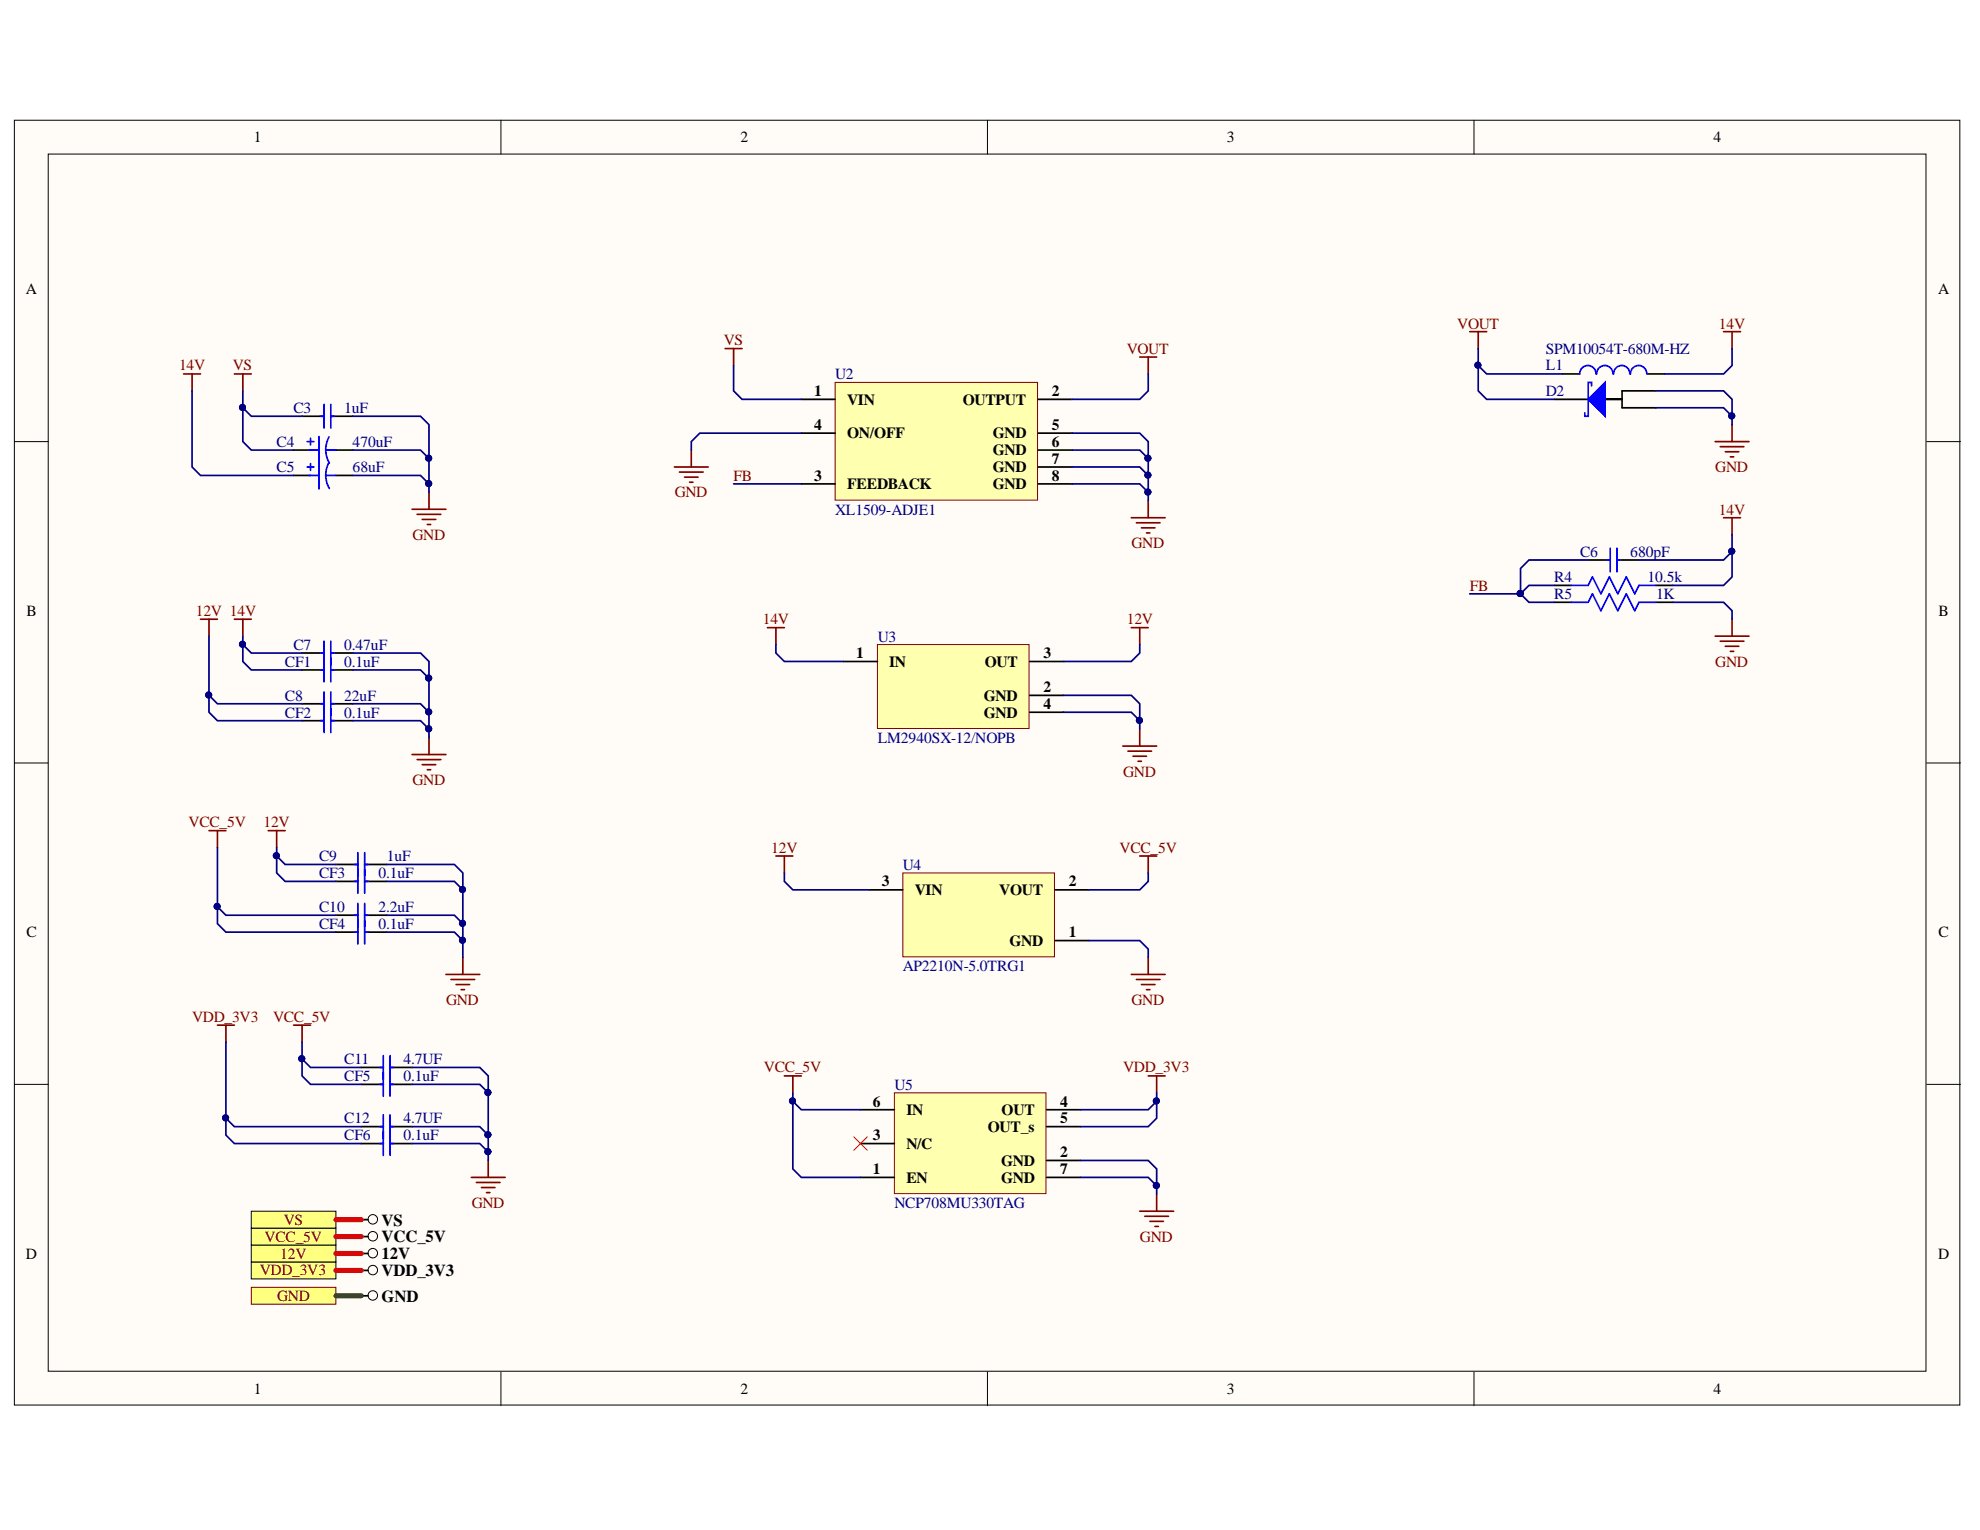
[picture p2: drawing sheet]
<svg xmlns="http://www.w3.org/2000/svg" width="279mm" height="216mm" viewBox="0 0 279 216" stroke-linecap="round" stroke-linejoin="round" font-family="sans-serif">
<g fill="#fffcf8" stroke="#000" stroke-width=".14">
<path d="M2 17h274.6v181.3h-274.6z"/>
<path d="M6.8 21.7h265v171.8h-265z"/>
</g>
<path d="M70.7 17v4.7M139.3 17v4.7M208 17v4.7M2 62.3h4.8M271.9 62.3h4.8M2 107.7h4.8M271.9 107.7h4.8M2 153h4.8M271.9 153h4.8M70.7 193.6v4.8M139.3 193.6v4.8M208 193.6v4.8" fill="none" stroke="#000" stroke-width=".14"/>
<path d="M126.2 154.2h21.4v14.2h-21.4z" fill="#ffffb0" stroke="#800000" stroke-width=".14"/>
<path d="M51 159h3.1M51 150.6h3.1M55 159h3.1M55 150.6h3.1M121.4 156.6h4.8M147.7 156.6h4.8M147.7 159h4.8M121.4 166.1h4.8M121.4 161.4h4.8M147.7 166.1h4.8M147.7 163.8h4.8" fill="none" stroke="#000" stroke-width=".24"/>
<g fill="none" stroke="#800000" stroke-width=".24">
<path d="M25.9 52.8h2.4M27.1 52.8v2.4M33.1 52.8h2.4M34.3 52.8v2.4M102.3 49.2h2.4M103.5 49.2v2.4M160.8 50.4h2.4M162 50.4v2.4M207.4 46.8h2.4M208.6 46.8v2.4M243.2 46.8h2.4M244.4 46.8v2.4"/>
<path d="M244.4 59.9v2.4M58.1 71.9h4.8M58.9 72.6h3.3M59.6 73.3h1.9M60.3 74h.5M60.5 69.5v2.4M159.6 73.1h4.8M160.4 73.8h3.3M161.1 74.5h1.9M161.8 75.2h.5M162 70.7v2.4M242 62.3h4.8"/>
<path d="M242.7 63h3.4M243.2 73.1h2.4M243.5 63.7h1.9M244.2 64.5h.5M244.4 73.1v2.3M242 89.8h4.8M242.7 90.5h3.4M243.5 91.2h1.9M244.2 91.9h.5M244.4 87.4v2.4M30.7 144.7h2.4M31.9 144.7v2.3"/>
<path d="M41.4 144.7h2.4M42.6 144.7v2.3M110.7 151.8h2.4M111.9 151.8v2.4M162 151.8h2.4M163.2 151.8v2.4M66.5 166.1h4.8M67.2 166.9h3.4M67.9 167.6h1.9M68.7 168.3h.4M68.9 163.8v2.3M160.8 170.9h4.8"/>
<path d="M161.5 171.6h3.4M162.3 172.3h1.9M163 173.1h.5M163.2 168.5v2.4"/>
</g>
<path d="M120.5 160.4l1.9 1.9M122.4 160.4l-1.9 1.9" fill="none" stroke="#f00" stroke-width=".14"/>
<path d="M53.6 159h.5M53.6 150.6h.5M54.1 149v3.3M54.1 157.3v3.4M55 149v3.3M55 157.3v3.4M55 159h.5M55 150.6h.5" fill="none" stroke="#00f" stroke-width=".24"/>
<path d="M35.5 178.1h11.9v2.4h-11.9z" fill-rule="evenodd" fill="#ffff80" stroke="#000" stroke-width=".14"/>
<circle cx="52.6" cy="179.2" r=".67" fill="none" stroke="#000" stroke-width=".14"/>
<path d="M51 179.3h.9" fill="none" stroke="#000" stroke-width=".24"/>
<path d="M35.5 181.7h11.9v2.3h-11.9z" fill-rule="evenodd" fill="#ffff80" stroke="#800000" stroke-width=".14"/>
<circle cx="52.6" cy="182.8" r=".67" fill="none" stroke="#000" stroke-width=".14"/>
<path d="M51 182.9h.9" fill="none" stroke="#000" stroke-width=".24"/>
<path d="M35.5 175.7h11.9v2.4h-11.9z" fill-rule="evenodd" fill="#ffff80" stroke="#000" stroke-width=".14"/>
<circle cx="52.6" cy="176.8" r=".67" fill="none" stroke="#000" stroke-width=".14"/>
<path d="M51 176.9h.9" fill="none" stroke="#000" stroke-width=".24"/>
<path d="M29.5 117.2h2.4M30.7 117.2v2.4M37.8 117.2h2.4M39 117.2v2.4M62.9 137.5h4.8M63.6 138.2h3.4M64.4 138.9h1.9M65.1 139.6h.4M65.3 135.1v2.4" fill="none" stroke="#800000" stroke-width=".24"/>
<path d="M35.5 173.3h11.9v2.4h-11.9z" fill-rule="evenodd" fill="#ffff80" stroke="#000" stroke-width=".14"/>
<circle cx="52.6" cy="174.4" r=".67" fill="none" stroke="#000" stroke-width=".14"/>
<path d="M47.4 122h3.1M51.5 122h3.1M51 174.5h.9" fill="none" stroke="#000" stroke-width=".24"/>
<path d="M50 122h.5M50.5 120.3v3.4M51.5 120.3v3.4M51.5 122h.4" fill="none" stroke="#00f" stroke-width=".24"/>
<path d="M109.5 120.8h2.4M110.7 120.8v2.4M159.6 137.5h4.8M160.4 138.2h3.3M160.8 120.8h2.4M161.1 138.9h1.9M161.8 139.6h.5M162 120.8v2.4M162 135.1v2.4" fill="none" stroke="#800000" stroke-width=".24"/>
<path d="M123.8 91h21.4v11.8h-21.4z" fill="#ffffb0" stroke="#800000" stroke-width=".14"/>
<path d="M42.6 99.3h3.1M46.7 99.3h3.1M119 93.3h4.8M145.3 93.3h4.8M145.3 98.1h4.8M145.3 100.5h4.8" fill="none" stroke="#000" stroke-width=".24"/>
<g fill="none" stroke="#800000" stroke-width=".24">
<path d="M28.3 87.4h2.4M29.5 87.4v2.4M33.1 87.4h2.4M34.3 87.4v2.4M108.3 88.6h2.4M109.5 88.6v2.4M159.6 88.6h2.4M160.8 88.6v2.4M58.1 106.5h4.8M58.9 107.2h3.3M59.6 107.9h1.9M60.3 108.6h.5"/>
<path d="M60.5 104.1v2.4M158.4 105.3h4.8M159.2 106h3.3M159.9 106.7h1.9M160.6 107.4h.5M160.8 102.9v2.4"/>
</g>
<path d="M45.3 99.3h.4M45.7 97.6v3.4M46.7 97.6v3.4M46.7 99.3h.5" fill="none" stroke="#00f" stroke-width=".24"/>
<path d="M127.4 123.2h21.4v11.8h-21.4z" fill="#ffffb0" stroke="#800000" stroke-width=".14"/>
<path d="M122.6 125.6h4.8M148.9 132.7h4.8M148.9 125.6h4.8" fill="none" stroke="#000" stroke-width=".24"/>
<path d="M35.5 170.9h11.9v2.4h-11.9z" fill-rule="evenodd" fill="#ffff80" stroke="#000" stroke-width=".14"/>
<circle cx="52.6" cy="172.1" r=".67" fill="none" stroke="#000" stroke-width=".14"/>
<path d="M219.3 56.3h4.8M233.7 55.2h-4.8v1.1h-2.4h2.4v1.2h4.8M51 172.1h.9" fill="none" stroke="#000" stroke-width=".24"/>
<path d="M224.6 54.4v-.4h-.5v4.7h-.5v-.4" fill="none" stroke="#00f" stroke-width=".24"/>
<path d="M224.1 56.3l2.4-2.3v4.7z" fill="#00f"/>
<path d="M224.1 56.3l2.4-2.3v4.7z" fill="none" stroke="#00f" stroke-width=".24"/>
<path d="M117.8 54h28.6v16.6h-28.6z" fill="#ffffb0" stroke="#800000" stroke-width=".14"/>
<g fill="none" stroke="#000" stroke-width=".24">
<path d="M42.6 58.7h3.1M46.7 58.7h3.1M113.1 56.3h4.7M146.5 56.3h4.8M220.5 52.8h2.4M232.5 52.8h2.4M41.4 63.5h2.4M41.4 67.1h2.4M47.4 63.5h2.4M47.4 67.1h2.4M113.1 68.3h4.7M113.1 61.1h4.7"/>
<path d="M146.5 68.3h4.8M146.5 61.1h4.8M146.5 63.5h4.8M146.5 65.9h4.8M224.1 79h3.1M228.2 79h3.1M42.6 94.5h3.1M42.6 92.2h3.1M46.7 94.5h3.1M46.7 92.2h3.1M219.3 85h2.4M219.3 82.6h2.4"/>
<path d="M233.7 85h2.4M233.7 82.6h2.4M42.6 101.7h3.1M46.7 101.7h3.1M47.4 124.4h3.1M47.4 129.1h3.1M47.4 131.5h3.1M51.5 124.4h3.1M51.5 129.1h3.1M51.5 131.5h3.1M51 153h3.1M55 153h3.1"/>
<path d="M51 161.4h3.1M55 161.4h3.1"/>
</g>
<path d="M95.2 65.9h4.7M95.9 66.6h3.3M96.6 67.3h1.9M97.3 68h.5M97.5 63.5v2.4" fill="none" stroke="#800000" stroke-width=".24"/>
<g fill="none" stroke="#00f" stroke-width=".24">
<path d="M45.3 58.7h.4M45.7 57.1v3.3M46.7 57.1v3.3M46.7 58.7h.5M225.2 52.8a1.15 1.15 0 0 0-1.1-1.2 1.15 1.15 0 0 0-1.2 1.2M227.6 52.8a1.15 1.15 0 0 0-1.1-1.2 1.15 1.15 0 0 0-1.2 1.2M230 52.8a1.15 1.15 0 0 0-1.2-1.2 1.15 1.15 0 0 0-1.1 1.2M232.4 52.8a1.15 1.15 0 0 0-1.2-1.2 1.15 1.15 0 0 0-1.1 1.2M43.3 65.9h1M43.3 62.3h1M43.6 67.1h1.4M43.6 63.5h1.4"/>
<path d="M43.8 61.8v1M43.8 65.4v1M45 61.6v7.4M46 67.1h1.4M46 63.5h1.4M46 67.1l.2 1.1 .3 .7M46 63.5l.2 1.1 .3 .8M46.4 65.2l-.4 1.1v.8M46.4 61.6l-.4 1.1v.8M226.7 79h.5M227.2 77.4v3.3M228.2 77.4v3.3"/>
<path d="M228.2 79h.5M45.3 94.5h.4M45.3 92.2h.4M45.7 90.5v5.7M46.7 90.5v5.7M46.7 94.5h.5M46.7 92.2h.5M221.7 85h2.4l.6-1.2 1.2 2.4 1.2-2.4 1.2 2.4 1.2-2.4 1.2 2.4 .6-1.2h2.4M221.7 82.6h2.4l.6-1.2 1.2 2.4 1.2-2.4 1.2 2.4 1.2-2.4 1.2 2.4 .6-1.2h2.4M45.3 101.7h.4M45.7 100v3.4M46.7 100v3.4"/>
<path d="M46.7 101.7h.5M50 124.4h.5M50 129.1h.5M50 131.5h.5M50.5 122.7v3.3M50.5 127.5v5.7M51.5 122.7v3.3M51.5 127.5v5.7M51.5 124.4h.4M51.5 129.1h.4M51.5 131.5h.4M53.6 153h.5"/>
<path d="M54.1 151.3v3.4M54.1 159.7v3.3M55 151.3v3.4M55 159.7v3.3M55 153h.5M53.6 161.4h.5M55 161.4h.5"/>
</g>
<g fill="none" stroke="#000080" stroke-width=".24">
<path d="M27.1 55.2v10.7l1.2 1.2h13.1M34.3 55.2v7.1l1.2 1.2h5.9M34.3 57.5l1.2 1.2h7.1M49.8 58.7h9.5l1.2 1.2v4.8M103.5 51.6v3.6l1.2 1.1h8.4M162 52.8v2.4l-1.2 1.1h-9.5M208.6 49.2v6l1.2 1.1h9.5M208.6 51.6l1.2 1.2h10.7M233.7 57.5h9.5l1.2 1.2M233.7 55.2h9.5l1.2 1.1v3.6M244.4 49.2v2.4l-1.2 1.2h-8.3M49.8 67.1h9.5l1.2 1.2"/>
<path d="M49.8 63.5h9.5l1.2 1.2v4.8M103.5 68.3h9.6M113.1 61.1h-14.4l-1.2 1.2v1.2M151.3 68.3h9.5l1.2 1.2v1.2M151.3 65.9h9.5l1.2 1.2v2.4M151.3 63.5h9.5l1.2 1.2v2.4M151.3 61.1h9.5l1.2 1.2v2.4M224.1 79h-8.3l-1.2 1.2v3.6l1.2-1.2h3.5M244.4 75.4v6l-1.2 1.2h-7.1M244.4 77.8l-1.2 1.2h-11.9M29.5 98.1v2.4l1.2 1.2h11.9M29.5 89.8v8.3l1.2 1.2h11.9"/>
<path d="M34.3 91v2.3l1.2 1.2h7.1M34.3 89.8v1.2l1.2 1.2h7.1M49.8 99.3h9.5l1.2 1.2M49.8 94.5h9.5l1.2 1.2M49.8 92.2h9.5l1.2 1.1v10.8M109.5 91v1.2l1.2 1.1h8.3M150.1 98.1h9.5l1.2 1.2v3.6M160.8 91v1.2l-1.2 1.1h-9.5M207.4 83.8h7.2l1.2 1.2h3.5M236.1 85h7.1l1.2 1.2v1.2M30.7 119.6v8.4l1.2 1.1h15.5M39 119.6v1.2l1.2 1.2h7.2"/>
<path d="M49.8 101.7h9.5l1.2 1.2M150.1 100.5h9.5l1.2 1.2M30.7 128v2.3l1.2 1.2h15.5M39 120.8v2.4l1.2 1.2h7.2M54.6 122h9.5l1.2 1.2v9.5l-1.2-1.2h-9.5M54.6 129.1h9.5l1.2 1.2M54.6 124.4h9.5l1.2 1.2M65.3 132.7v2.4M110.7 123.2v1.2l1.2 1.2h10.7M153.7 132.7h7.1l1.2 1.2v1.2M162 123.2v1.2l-1.2 1.2h-7.1M31.9 157.8v2.4l1.2 1.2h17.9"/>
<path d="M31.9 147v10.8l1.2 1.2h17.9M42.6 149.4v2.4l1.2 1.2h7.2M42.6 147v2.4l1.2 1.2h7.2M58.1 159h9.6l1.2 1.2M58.1 153h9.6l1.2 1.2M58.1 150.6h9.6l1.2 1.2v12M111.9 155.4v9.5l1.2 1.2h8.3M111.9 154.2v1.2l1.2 1.2h8.3M163.2 155.4v2.4l-1.2 1.2h-9.5M163.2 154.2v1.2l-1.2 1.2h-9.5M58.1 161.4h9.6l1.2 1.2M152.5 166.1h9.5l1.2 1.2v1.2"/>
<path d="M152.5 163.8h9.5l1.2 1.1v2.4"/>
</g>
<g fill="#000080" stroke="#000080" stroke-width=".14">
<circle cx="244.4" cy="77.8" r=".43"/>
<circle cx="29.4" cy="98.1" r=".43"/>
<circle cx="30.6" cy="127.9" r=".43"/>
<circle cx="31.8" cy="157.7" r=".43"/>
<circle cx="34.2" cy="90.9" r=".43"/>
<circle cx="34.2" cy="57.5" r=".43"/>
<circle cx="39" cy="120.7" r=".43"/>
<circle cx="42.6" cy="149.4" r=".43"/>
<circle cx="60.5" cy="102.8" r=".43"/>
<circle cx="60.5" cy="100.5" r=".43"/>
<circle cx="60.5" cy="95.7" r=".43"/>
<circle cx="60.5" cy="68.2" r=".43"/>
<circle cx="60.5" cy="64.7" r=".43"/>
<circle cx="65.3" cy="132.7" r=".43"/>
<circle cx="65.3" cy="130.3" r=".43"/>
<circle cx="65.3" cy="125.5" r=".43"/>
<circle cx="68.8" cy="162.5" r=".43"/>
<circle cx="68.8" cy="160.1" r=".43"/>
<circle cx="68.8" cy="154.2" r=".43"/>
<circle cx="111.8" cy="155.4" r=".43"/>
<circle cx="160.8" cy="101.7" r=".43"/>
<circle cx="162" cy="69.4" r=".43"/>
<circle cx="162" cy="67" r=".43"/>
<circle cx="162" cy="64.7" r=".43"/>
<circle cx="163.2" cy="167.3" r=".43"/>
<circle cx="163.2" cy="155.4" r=".43"/>
<circle cx="214.5" cy="83.7" r=".43"/>
<circle cx="208.5" cy="51.5" r=".43"/>
<circle cx="244.4" cy="58.7" r=".43"/>
</g>
<path d="M47.4 182.9h3.6" fill="none" stroke="#274e13" stroke-width=".72"/>
<path d="M47.4 179.3h3.6M47.4 176.9h3.6M47.4 174.5h3.6M47.4 172.1h3.6" fill="none" stroke="#f00" stroke-width=".72"/>
<g font-size="2.4">
<text x="53.8" y="172.9">VS</text>
<text x="53.8" y="177.7">12V</text>
<text x="53.8" y="175.3">VCC_5V</text>
<text x="53.8" y="180">VDD_3V3</text>
<text x="53.8" y="183.7">GND</text>
</g>
<g font-size="2.2">
<text x="35.8" y="20.1">1</text>
<text x="104.5" y="20.1">2</text>
<text x="173.1" y="20.1">3</text>
<text x="241.8" y="20.1">4</text>
<text x="3.6" y="41.5">A</text>
<text x="273.5" y="41.5">A</text>
<text x="114.9" y="55.9">1</text>
<text x="119.5" y="57.1">VIN</text>
<text x="135.9" y="57.1">OUTPUT</text>
<text x="148.4" y="55.9">2</text>
<text x="114.9" y="60.6">4</text>
<text x="119.5" y="61.8">ON/OFF</text>
<text x="140.1" y="61.8">GND</text>
<text x="140.1" y="64.3">GND</text>
<text x="148.4" y="60.6">5</text>
<text x="148.4" y="63.1">6</text>
<text x="148.4" y="65.4">7</text>
<text x="114.9" y="67.8">3</text>
<text x="119.5" y="69">FEEDBACK</text>
<text x="140.1" y="66.6">GND</text>
<text x="140.1" y="69">GND</text>
<text x="148.4" y="67.8">8</text>
<text x="3.7" y="86.9">B</text>
<text x="273.6" y="86.9">B</text>
<text x="120.8" y="92.9">1</text>
<text x="125.5" y="94.1">IN</text>
<text x="139" y="94.1">OUT</text>
<text x="147.3" y="92.9">3</text>
<text x="138.8" y="98.9">GND</text>
<text x="138.8" y="101.3">GND</text>
<text x="147.3" y="97.6">2</text>
<text x="147.3" y="100.1">4</text>
<text x="124.4" y="125.1">3</text>
<text x="150.8" y="125.1">2</text>
<text x="129.1" y="126.3">VIN</text>
<text x="141" y="126.3">VOUT</text>
<text x="3.7" y="132.2">C</text>
<text x="142.4" y="133.4">GND</text>
<text x="150.8" y="132.2">1</text>
<text x="273.6" y="132.2">C</text>
<text x="123.2" y="160.9">3</text>
<text x="123.2" y="156.1">6</text>
<text x="127.9" y="157.3">IN</text>
<text x="139.4" y="159.7">OUT_s</text>
<text x="141.3" y="157.3">OUT</text>
<text x="149.6" y="156.1">4</text>
<text x="149.6" y="158.5">5</text>
<text x="123.2" y="165.7">1</text>
<text x="127.9" y="166.9">EN</text>
<text x="127.9" y="162.1">N/C</text>
<text x="141.3" y="164.5">GND</text>
<text x="141.3" y="166.9">GND</text>
<text x="149.6" y="163.3">2</text>
<text x="149.6" y="165.7">7</text>
<text x="3.6" y="177.6">D</text>
<text x="273.5" y="177.6">D</text>
<text x="35.8" y="196.7">1</text>
<text x="104.5" y="196.7">2</text>
<text x="173.1" y="196.7">3</text>
<text x="241.8" y="196.7">4</text>
</g>
<g font-size="2.2" fill="#800000">
<text x="205.6" y="46.4">VOUT</text>
<text x="242.6" y="46.4">14V</text>
<text x="25.3" y="52.3">14V</text>
<text x="32.9" y="52.3">VS</text>
<text x="102.1" y="48.7">VS</text>
<text x="159" y="49.9">VOUT</text>
<text x="95.2" y="70.2">GND</text>
<text x="103.5" y="67.8">FB</text>
<text x="242.1" y="66.6">GND</text>
<text x="58.2" y="76.2">GND</text>
<text x="159.7" y="77.4">GND</text>
<text x="242.6" y="72.6">14V</text>
<text x="207.4" y="83.3">FB</text>
<text x="27.6" y="86.9">12V 14V</text>
<text x="107.6" y="88.1">14V</text>
<text x="159" y="88.1">12V</text>
<text x="242.1" y="94.1">GND</text>
<text x="58.2" y="110.8">GND</text>
<text x="158.5" y="109.6">GND</text>
<text x="26.6" y="116.7">VCC_5V</text>
<text x="37.2" y="116.7">12V</text>
<text x="108.8" y="120.3">12V</text>
<text x="158" y="120.3">VCC_5V</text>
<text x="62.9" y="141.8">GND</text>
<text x="159.7" y="141.8">GND</text>
<text x="27.1" y="144.2">VDD_3V3</text>
<text x="38.5" y="144.2">VCC_5V</text>
<text x="107.8" y="151.3">VCC_5V</text>
<text x="158.5" y="151.3">VDD_3V3</text>
<text x="40" y="172.9">VS</text>
<text x="66.6" y="170.4">GND</text>
<text x="36.7" y="180">VDD_3V3</text>
<text x="37.3" y="175.2">VCC_5V</text>
<text x="39.5" y="177.6">12V</text>
<text x="160.9" y="175.2">GND</text>
<text x="39.1" y="183.6">GND</text>
</g>
<g font-size="2.2" fill="#000080">
<text x="117.9" y="53.5">U2</text>
<text x="218.1" y="52.3">L1</text>
<text x="218.1" y="49.9">SPM10054T-680M-HZ</text>
<text x="41.4" y="58.3">C3</text>
<text x="48.6" y="58.3">1uF</text>
<text x="218.1" y="55.9">D2</text>
<text x="39" y="63.1">C4</text>
<text x="49.8" y="63.1">470uF</text>
<text x="39" y="66.6">C5</text>
<text x="49.8" y="66.6">68uF</text>
<text x="117.9" y="72.6">XL1509-ADJE1</text>
<text x="219.3" y="82.2">R4</text>
<text x="223" y="78.5">C6</text>
<text x="230.1" y="78.5">680pF</text>
<text x="232.5" y="82.2">10.5k</text>
<text x="219.3" y="84.5">R5</text>
<text x="233.7" y="84.5">1K</text>
<text x="40.2" y="94.1">CF1</text>
<text x="41.4" y="91.7">C7</text>
<text x="48.6" y="94.1">0.1uF</text>
<text x="48.6" y="91.7">0.47uF</text>
<text x="123.9" y="90.5">U3</text>
<text x="40.2" y="98.9">C8</text>
<text x="40.2" y="101.3">CF2</text>
<text x="48.6" y="98.9">22uF</text>
<text x="48.6" y="101.3">0.1uF</text>
<text x="123.9" y="104.8">LM2940SX-12/NOPB</text>
<text x="45" y="121.5">C9</text>
<text x="45" y="123.9">CF3</text>
<text x="53.4" y="123.9">0.1uF</text>
<text x="54.6" y="121.5">1uF</text>
<text x="127.4" y="122.7">U4</text>
<text x="45" y="128.7">C10</text>
<text x="45" y="131.1">CF4</text>
<text x="53.4" y="128.7">2.2uF</text>
<text x="53.4" y="131.1">0.1uF</text>
<text x="127.4" y="137.1">AP2210N-5.0TRG1</text>
<text x="48.6" y="150.1">C11</text>
<text x="48.6" y="152.5">CF5</text>
<text x="56.9" y="150.1">4.7UF</text>
<text x="56.9" y="152.5">0.1uF</text>
<text x="126.2" y="153.8">U5</text>
<text x="48.6" y="158.5">C12</text>
<text x="48.6" y="160.9">CF6</text>
<text x="56.9" y="158.5">4.7UF</text>
<text x="56.9" y="160.9">0.1uF</text>
<text x="126.2" y="170.4">NCP708MU330TAG</text>
</g>
</svg>
